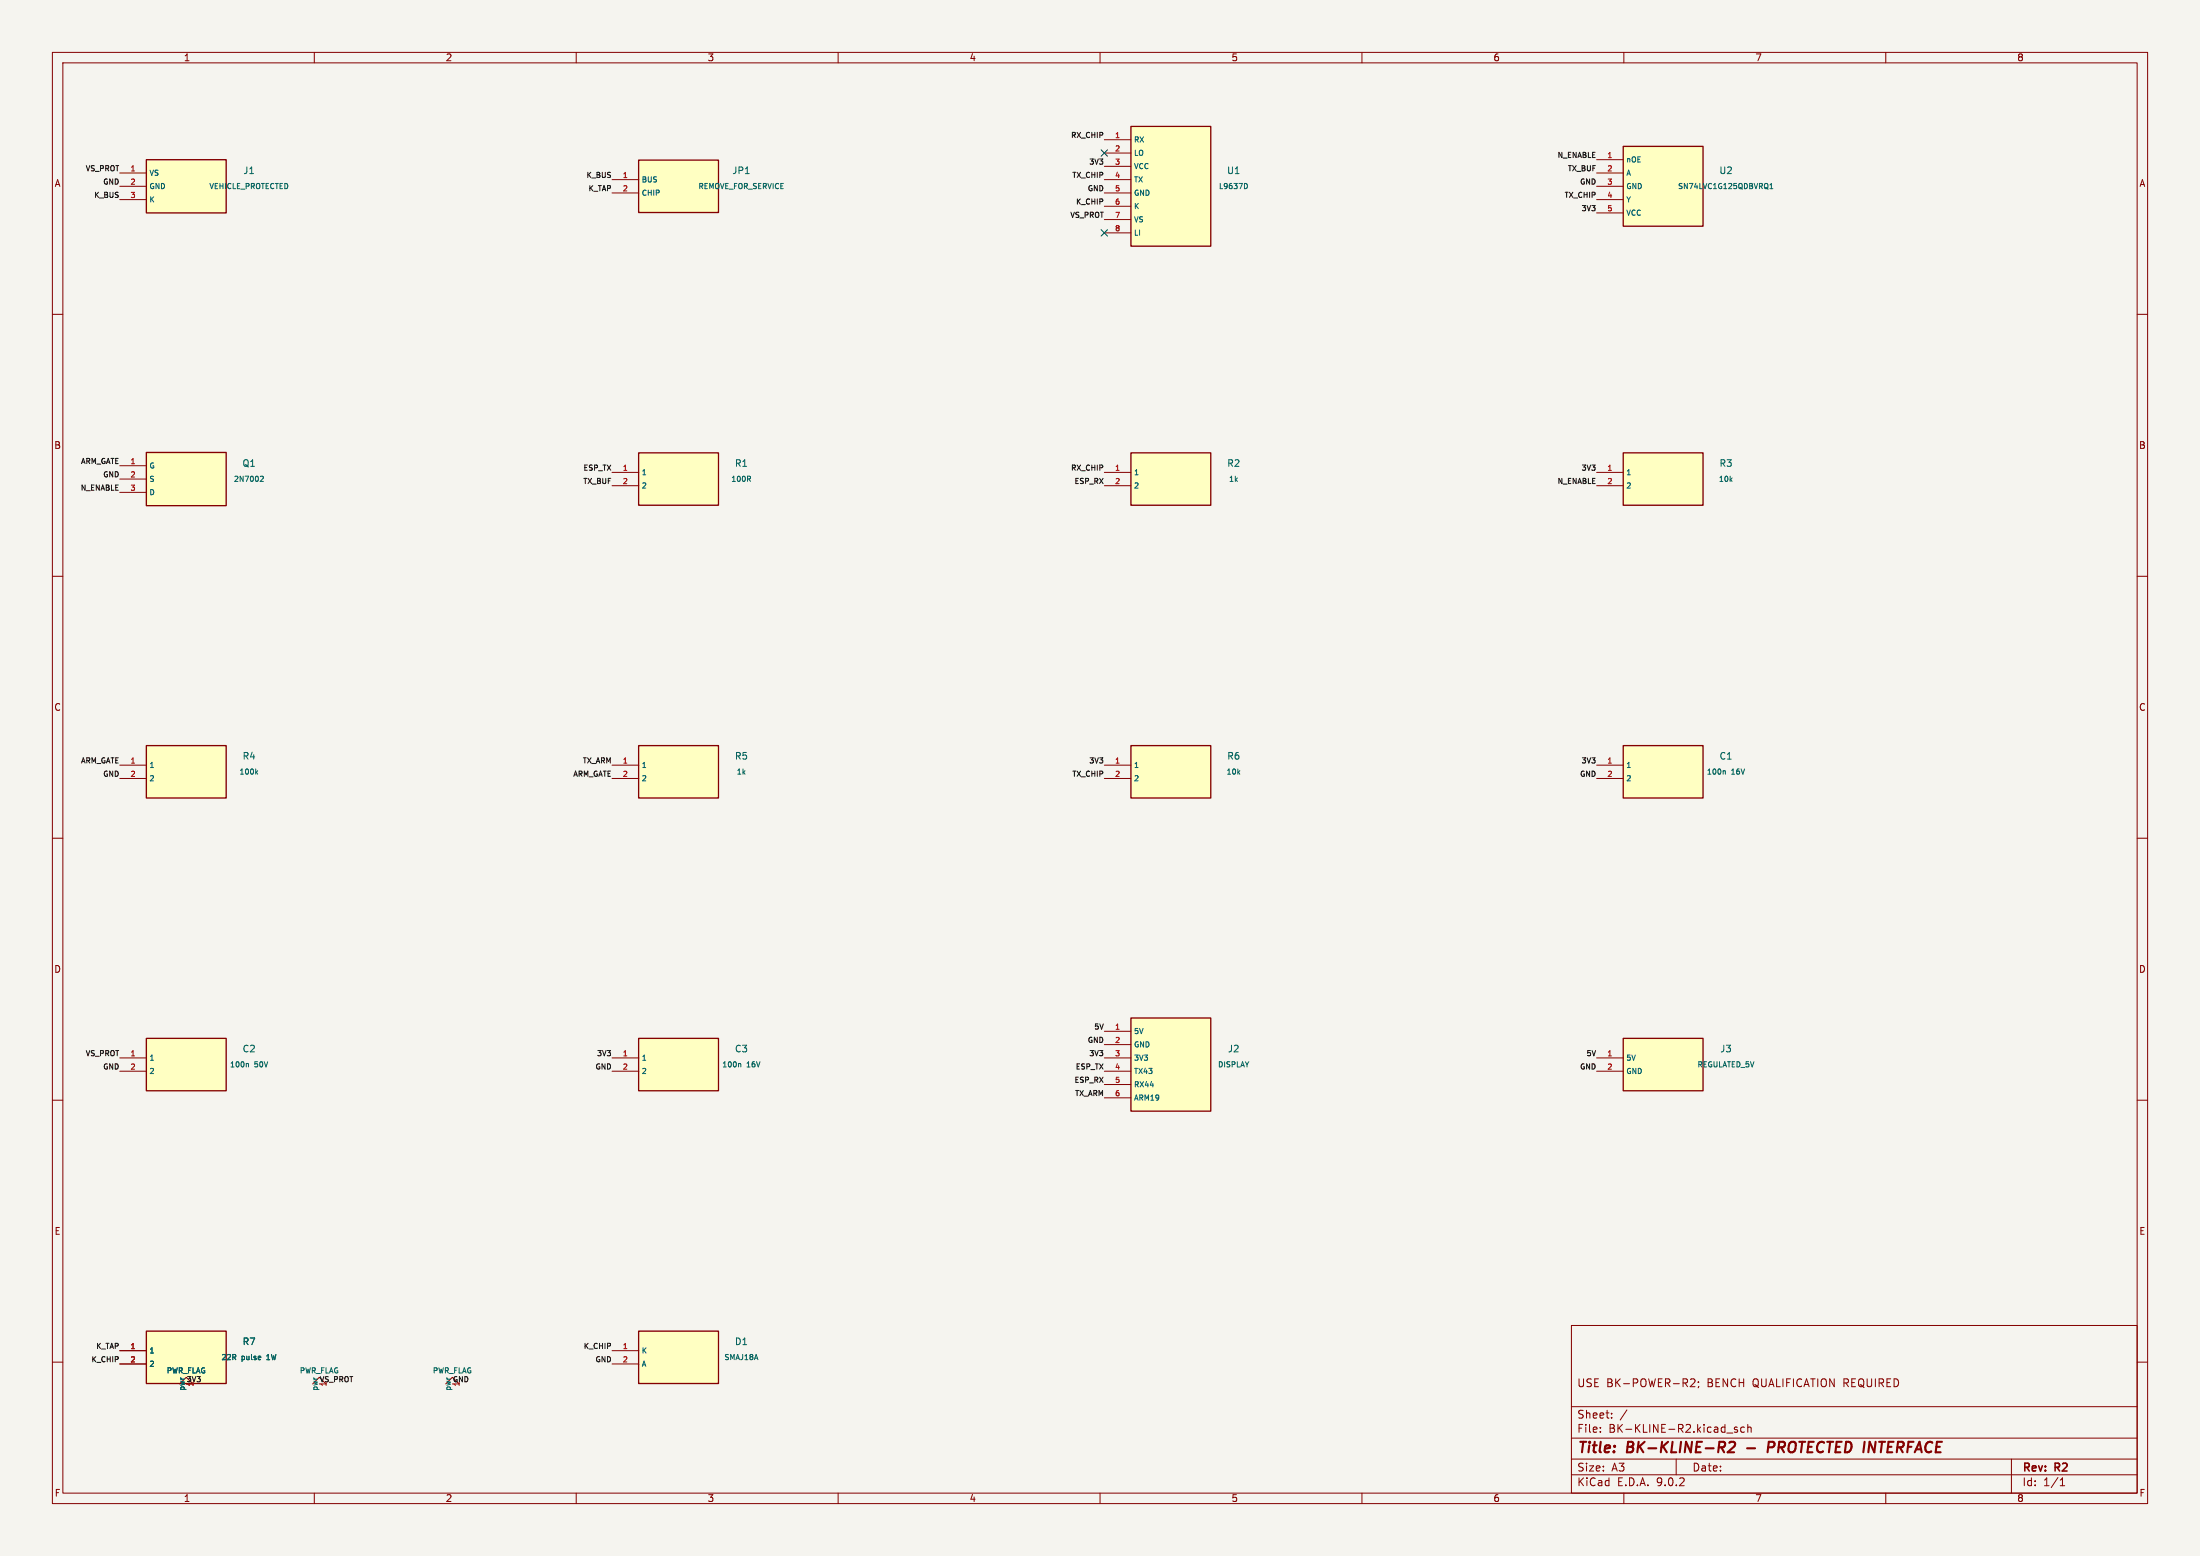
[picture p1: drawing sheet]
<svg xmlns="http://www.w3.org/2000/svg" width="420mm" height="297mm" viewBox="0 0 420 297" stroke-linecap="round" stroke-linejoin="round" font-family="sans-serif">
<path d="M0 0h420v297h-420z" fill="#f5f4ef" stroke="#f5f4ef" stroke-width=".19"/>
<g fill="none" stroke="#840000" stroke-width=".19">
<path d="M10 10h400v277h-400zM12 12h396v273h-396zM60 10v2M110 10v2M160 10v2M210 10v2M260 10v2M310 10v2M360 10v2M10 60h2M408 60h2M10 110h2"/>
<path d="M408 110h2M10 160h2M408 160h2M10 210h2M408 210h2M300 253h108v32h-108zM10 260h2M300 278.5h108M300 274.5h108M300 268.5h108M305.5 273.2v.2M305.5 272.5v.1"/>
<path d="M307.7 270.5v.2M307.7 269.8v.1M310.6 269.1l-1.3 1.9M320 278.5v3M322.7 263.3l.6-.1 .2 .1 .1 .3-.9 1.1h.9M324.2 263.8v.1M324.3 264.6l-.1 .3M329.7 273.5h1.1M331.7 272.5l-.4-.1-.2 .2 .1 .2 .5 .2v.3h-.6M333 272.5l-.4-.1-.3 .3 .1 .6h.6M333.7 272.5l.2-.1 .3 .1 .1 .9M333.7 271.9v1.5"/>
<path d="M384 278.5v6.5M408 260h2M60 285v2M110 285v2M160 285v2M210 285v2M260 285v2M300 281.5h108M310 285v2M360 285v2M393.3 283.6h.9M393.3 282.5l.4-.4v1.5"/>
</g>
<path d="M330.1 275.4l.3-.2h.5l.3 .2v.4l-.1 .3-1.3 1.1h1.2M333.5 276.4h1.5M338.4 275.2h-.7l-.3 2M338.5 276.2l-1 .1" fill="none" stroke="#840000" stroke-width=".4"/>
<path d="M27.9 254.1h15.3v10h-15.3z" fill="#ffffc2"/>
<path d="M27.9 254.1h15.3v10h-15.3z" fill="none" stroke="#840000" stroke-width=".25"/>
<path d="M22.9 257.8h5M22.9 260.3h5" fill="none" stroke="#840000" stroke-width=".19"/>
<path d="M309.9 86.4h15.2v10h-15.2z" fill="#ffffc2"/>
<path d="M309.9 86.4h15.2v10h-15.2z" fill="none" stroke="#840000" stroke-width=".25"/>
<path d="M304.8 90.2h5.1M304.8 92.7h5.1" fill="none" stroke="#840000" stroke-width=".19"/>
<path d="M309.9 142.3h15.2v10h-15.2z" fill="#ffffc2"/>
<path d="M309.9 142.3h15.2v10h-15.2z" fill="none" stroke="#840000" stroke-width=".25"/>
<path d="M304.8 146.1h5.1M304.8 148.6h5.1" fill="none" stroke="#840000" stroke-width=".19"/>
<path d="M329.1 147.1l.3 .2v.5" fill="none" stroke="#006464" stroke-width=".19"/>
<path d="M215.9 194.3h15.2v17.8h-15.2z" fill="#ffffc2"/>
<path d="M215.9 194.3h15.2v17.8h-15.2z" fill="none" stroke="#840000" stroke-width=".25"/>
<path d="M210.8 196.9h5.1M210.8 199.4h5.1M210.8 201.9h5.1M210.8 204.5h5.1M210.8 207h5.1M210.8 209.6h5.1" fill="none" stroke="#840000" stroke-width=".19"/>
<path d="M309.9 198.2h15.2v10h-15.2z" fill="#ffffc2"/>
<path d="M309.9 198.2h15.2v10h-15.2z" fill="none" stroke="#840000" stroke-width=".25"/>
<path d="M304.8 201.9h5.1M304.8 204.5h5.1" fill="none" stroke="#840000" stroke-width=".19"/>
<path d="M121.9 254.1h15.3v10h-15.3z" fill="#ffffc2"/>
<path d="M121.9 254.1h15.3v10h-15.3z" fill="none" stroke="#840000" stroke-width=".25"/>
<path d="M116.8 257.8h5.1M116.8 260.3h5.1" fill="none" stroke="#840000" stroke-width=".19"/>
<path d="M121.9 30.6h15.3v10h-15.3z" fill="#ffffc2"/>
<path d="M121.9 30.6h15.3v10h-15.3z" fill="none" stroke="#840000" stroke-width=".25"/>
<path d="M116.8 34.3h5.1M116.8 36.8h5.1" fill="none" stroke="#840000" stroke-width=".19"/>
<path d="M27.9 30.5h15.3v10.1h-15.3z" fill="#ffffc2"/>
<path d="M27.9 30.5h15.3v10.1h-15.3z" fill="none" stroke="#840000" stroke-width=".25"/>
<path d="M22.9 33h5M22.9 35.6h5M22.9 38.1h5" fill="none" stroke="#840000" stroke-width=".19"/>
<path d="M27.9 86.4h15.3v10.1h-15.3z" fill="#ffffc2"/>
<path d="M27.9 86.4h15.3v10.1h-15.3z" fill="none" stroke="#840000" stroke-width=".25"/>
<path d="M22.9 88.9h5M22.9 91.4h5M22.9 94h5" fill="none" stroke="#840000" stroke-width=".19"/>
<path d="M49.8 90.9h.3l.2 .3-.6 .7h.6" fill="none" stroke="#006464" stroke-width=".19"/>
<path d="M121.9 198.2h15.3v10h-15.3z" fill="#ffffc2"/>
<path d="M121.9 198.2h15.3v10h-15.3z" fill="none" stroke="#840000" stroke-width=".25"/>
<path d="M116.8 201.9h5.1M116.8 204.5h5.1" fill="none" stroke="#840000" stroke-width=".19"/>
<path d="M141.1 203l.3 .1v.6" fill="none" stroke="#006464" stroke-width=".19"/>
<path d="M34.3 264.2l1.3-1.3 1.2 1.3M59.7 264.2l1.3-1.3 1.2 1.3M85.1 264.2l1.3-1.3 1.2 1.3" fill="none" stroke="#840000" stroke-width=".2"/>
<path d="M121.9 86.4h15.3v10h-15.3z" fill="#ffffc2"/>
<path d="M121.9 86.4h15.3v10h-15.3z" fill="none" stroke="#840000" stroke-width=".25"/>
<path d="M116.8 90.2h5.1M116.8 92.7h5.1" fill="none" stroke="#840000" stroke-width=".19"/>
<path d="M142.9 91.4l.4 .5M143.2 91v.3" fill="none" stroke="#006464" stroke-width=".19"/>
<path d="M121.9 142.3h15.3v10h-15.3z" fill="#ffffc2"/>
<path d="M121.9 142.3h15.3v10h-15.3z" fill="none" stroke="#840000" stroke-width=".25"/>
<path d="M116.8 146.1h5.1M116.8 148.6h5.1" fill="none" stroke="#840000" stroke-width=".19"/>
<path d="M27.9 198.2h15.3v10h-15.3z" fill="#ffffc2"/>
<path d="M27.9 198.2h15.3v10h-15.3z" fill="none" stroke="#840000" stroke-width=".25"/>
<path d="M22.9 201.9h5M22.9 204.5h5" fill="none" stroke="#840000" stroke-width=".19"/>
<path d="M47.2 203l.2 .1v.6" fill="none" stroke="#006464" stroke-width=".19"/>
<path d="M27.9 142.3h15.3v10h-15.3z" fill="#ffffc2"/>
<path d="M27.9 142.3h15.3v10h-15.3z" fill="none" stroke="#840000" stroke-width=".25"/>
<path d="M22.9 146.1h5M22.9 148.6h5" fill="none" stroke="#840000" stroke-width=".19"/>
<path d="M48.9 147.4l.3 .4M49.2 147.1l-.4 .4" fill="none" stroke="#006464" stroke-width=".19"/>
<path d="M215.9 142.3h15.2v10h-15.2z" fill="#ffffc2"/>
<path d="M215.9 142.3h15.2v10h-15.2z" fill="none" stroke="#840000" stroke-width=".25"/>
<path d="M210.8 146.1h5.1M210.8 148.6h5.1" fill="none" stroke="#840000" stroke-width=".19"/>
<path d="M309.9 27.9h15.2v15.3h-15.2z" fill="#ffffc2"/>
<path d="M309.9 27.9h15.2v15.3h-15.2z" fill="none" stroke="#840000" stroke-width=".25"/>
<path d="M304.8 30.5h5.1M304.8 33h5.1M304.8 35.6h5.1M304.8 38.1h5.1M304.8 40.6h5.1" fill="none" stroke="#840000" stroke-width=".19"/>
<path d="M337.9 36h.6M337.9 35.3l.3-.3v1" fill="none" stroke="#006464" stroke-width=".19"/>
<path d="M215.9 86.4h15.2v10h-15.2z" fill="#ffffc2"/>
<path d="M215.9 86.4h15.2v10h-15.2z" fill="none" stroke="#840000" stroke-width=".25"/>
<path d="M210.8 90.2h5.1M210.8 92.7h5.1" fill="none" stroke="#840000" stroke-width=".19"/>
<path d="M215.9 24.1h15.2v22.9h-15.2z" fill="#ffffc2"/>
<path d="M215.9 24.1h15.2v22.9h-15.2z" fill="none" stroke="#840000" stroke-width=".25"/>
<path d="M210.8 26.7h5.1M210.8 29.2h5.1M210.8 31.8h5.1M210.8 34.3h5.1M210.8 36.8h5.1M210.8 39.4h5.1M210.8 41.9h5.1M210.8 44.5h5.1M22.9 257.8h5M22.9 260.3h5" fill="none" stroke="#840000" stroke-width=".19"/>
<path d="M237.8 35a.54 .54 0 0 1 .3 .5 .54 .54 0 0 1-.3 .5" fill="none" stroke="#006464" stroke-width=".19"/>
<path d="M210.2 28.6l1.2 1.2M211.4 28.6l-1.2 1.2M210.2 43.8l1.2 1.3M211.4 43.8l-1.2 1.3" fill="none" stroke="#000084" stroke-width=".19"/>
<g font-size="2.8" fill="#840000">
<text x="301" y="277.9">Title:</text>
<text x="310.6" y="277.9">BK-KLINE-R2</text>
<text x="339.1" y="277.9">PROTECTED INTERFACE</text>
</g>
<g font-size="2.1" fill="#840000">
<text x="301" y="265">USE BK-POWER-R2;</text>
<text x="325.9" y="265">BENCH</text>
<text x="334.7" y="265">QUALIFICATION REQUIRED</text>
<text x="301" y="273.7">File:</text>
<text x="301" y="271">Sheet:</text>
<text x="307.1" y="273.7">BK-KLINE-R2.kicad_sch</text>
<text x="301" y="281.1">Size:</text>
<text x="307.6" y="281.1">A3</text>
<text x="323" y="281.1">Date:</text>
<text x="386" y="281.3">Rev:</text>
<text x="392.4" y="281.3">R2</text>
<text x="301" y="283.9">KiCad</text>
<text x="308.7" y="283.9">E.D.A.</text>
<text x="316.3" y="283.9">9.0.2</text>
<text x="386" y="283.9">Id:</text>
<text x="390.1" y="283.9">1/1</text>
</g>
<g font-size="1.8" fill="#840000">
<text x="35" y="11.9">1</text>
<text x="85" y="11.9">2</text>
<text x="135" y="11.9">3</text>
<text x="185" y="11.9">4</text>
<text x="235" y="11.9">5</text>
<text x="285" y="11.9">6</text>
<text x="335" y="11.9">7</text>
<text x="385" y="11.9">8</text>
<text x="10.3" y="35.9">A</text>
<text x="408.3" y="35.9">A</text>
<text x="10.3" y="85.9">B</text>
<text x="408.2" y="85.9">B</text>
<text x="10.3" y="135.9">C</text>
<text x="408.2" y="135.9">C</text>
<text x="10.3" y="185.9">D</text>
<text x="408.2" y="185.9">D</text>
<text x="10.3" y="235.9">E</text>
<text x="408.3" y="235.9">E</text>
<text x="10.3" y="285.9">F</text>
<text x="35" y="286.9">1</text>
<text x="85" y="286.9">2</text>
<text x="135" y="286.9">3</text>
<text x="185" y="286.9">4</text>
<text x="235" y="286.9">5</text>
<text x="285" y="286.9">6</text>
<text x="335" y="286.9">7</text>
<text x="385" y="286.9">8</text>
<text x="408.3" y="285.9">F</text>
</g>
<g font-size="1.8" fill="#006464">
<text x="46.4" y="33.4">J1</text>
<text x="139.7" y="33.4">JP1</text>
<text x="234.1" y="33.4">U1</text>
<text x="328.1" y="33.4">U2</text>
<text x="46.2" y="89.3">Q1</text>
<text x="140.2" y="89.3">R1</text>
<text x="234.2" y="89.3">R2</text>
<text x="328.2" y="89.3">R3</text>
<text x="46.2" y="145.2">R4</text>
<text x="140.2" y="145.2">R5</text>
<text x="234.2" y="145.2">R6</text>
<text x="328.2" y="145.2">C1</text>
<text x="46.2" y="201.1">C2</text>
<text x="140.2" y="201.1">C3</text>
<text x="234.3" y="201.1">J2</text>
<text x="328.3" y="201.1">J3</text>
<text x="46.2" y="256.9">R7</text>
<text x="140.2" y="256.9">D1</text>
</g>
<g font-size="1.4" fill="#0f0f0f">
<text x="204.3" y="26.4">RX_CHIP</text>
<text x="16.2" y="32.7">VS_PROT</text>
<text x="19.6" y="35.3">GND</text>
<text x="111.8" y="34">K_BUS</text>
<text x="204.6" y="34">TX_CHIP</text>
<text x="207.8" y="31.5">3V3</text>
<text x="297.2" y="30.2">N_ENABLE</text>
<text x="299.2" y="32.7">TX_BUF</text>
<text x="301.5" y="35.3">GND</text>
<text x="17.8" y="37.8">K_BUS</text>
<text x="112.2" y="36.6">K_TAP</text>
<text x="204.2" y="41.6">VS_PROT</text>
<text x="205.3" y="39.1">K_CHIP</text>
<text x="207.5" y="36.6">GND</text>
<text x="298.5" y="37.8">TX_CHIP</text>
<text x="301.8" y="40.4">3V3</text>
<text x="15.3" y="88.6">ARM_GATE</text>
<text x="111.2" y="89.9">ESP_TX</text>
<text x="204.3" y="89.9">RX_CHIP</text>
<text x="301.8" y="89.9">3V3</text>
<text x="15.3" y="93.7">N_ENABLE</text>
<text x="19.6" y="91.2">GND</text>
<text x="111.2" y="92.4">TX_BUF</text>
<text x="205" y="92.4">ESP_RX</text>
<text x="297.2" y="92.4">N_ENABLE</text>
<text x="15.3" y="145.8">ARM_GATE</text>
<text x="19.6" y="148.3">GND</text>
<text x="109.3" y="148.3">ARM_GATE</text>
<text x="111.1" y="145.8">TX_ARM</text>
<text x="204.6" y="148.3">TX_CHIP</text>
<text x="207.8" y="145.8">3V3</text>
<text x="301.5" y="148.3">GND</text>
<text x="301.8" y="145.8">3V3</text>
<text x="208.8" y="196.6">5V</text>
<text x="16.2" y="201.7">VS_PROT</text>
<text x="113.8" y="201.7">3V3</text>
<text x="207.5" y="199.1">GND</text>
<text x="207.8" y="201.7">3V3</text>
<text x="302.7" y="201.7">5V</text>
<text x="19.6" y="204.2">GND</text>
<text x="113.5" y="204.2">GND</text>
<text x="205" y="206.7">ESP_RX</text>
<text x="205.1" y="209.3">TX_ARM</text>
<text x="205.2" y="204.2">ESP_TX</text>
<text x="301.5" y="204.2">GND</text>
<text x="18.2" y="257.5">K_TAP</text>
<text x="111.3" y="257.5">K_CHIP</text>
<text x="17.3" y="260.1">K_CHIP</text>
<text x="35.6" y="263.9">3V3</text>
<text x="61" y="263.9">VS_PROT</text>
<text x="86.4" y="263.9">GND</text>
<text x="113.5" y="260.1">GND</text>
<text x="86.1" y="265.6" transform="rotate(-90 86.1 265.6)">pwr</text>
</g>
<g font-size="1.4" fill="#a90000">
<text x="212.8" y="26.4">1</text>
<text x="212.8" y="29">2</text>
<text x="24.8" y="32.8">1</text>
<text x="24.8" y="35.3">2</text>
<text x="118.8" y="34">1</text>
<text x="212.8" y="31.5">3</text>
<text x="212.8" y="34">4</text>
<text x="306.7" y="30.2">1</text>
<text x="306.7" y="32.8">2</text>
<text x="306.7" y="35.3">3</text>
<text x="24.8" y="37.8">3</text>
<text x="118.8" y="36.6">2</text>
<text x="212.8" y="36.6">5</text>
<text x="212.8" y="39.1">6</text>
<text x="212.8" y="41.7">7</text>
<text x="306.7" y="37.8">4</text>
<text x="306.7" y="40.4">5</text>
<text x="212.8" y="44.2">8</text>
<text x="24.8" y="88.6">1</text>
<text x="118.8" y="89.9">1</text>
<text x="212.8" y="89.9">1</text>
<text x="306.7" y="89.9">1</text>
<text x="24.8" y="91.2">2</text>
<text x="24.8" y="93.7">3</text>
<text x="118.8" y="92.5">2</text>
<text x="212.8" y="92.5">2</text>
<text x="306.7" y="92.5">2</text>
<text x="24.8" y="145.8">1</text>
<text x="24.8" y="148.3">2</text>
<text x="118.8" y="145.8">1</text>
<text x="118.8" y="148.3">2</text>
<text x="212.8" y="145.8">1</text>
<text x="212.8" y="148.3">2</text>
<text x="306.7" y="145.8">1</text>
<text x="306.7" y="148.3">2</text>
<text x="212.8" y="196.6">1</text>
<text x="24.8" y="201.7">1</text>
<text x="118.8" y="201.7">1</text>
<text x="212.8" y="199.1">2</text>
<text x="212.8" y="201.7">3</text>
<text x="306.7" y="201.7">1</text>
<text x="24.8" y="204.2">2</text>
<text x="118.8" y="204.2">2</text>
<text x="212.8" y="204.2">4</text>
<text x="212.8" y="206.8">5</text>
<text x="212.8" y="209.3">6</text>
<text x="306.7" y="204.2">2</text>
<text x="24.8" y="257.6">1</text>
<text x="118.8" y="257.6">1</text>
<text x="24.8" y="260.1">2</text>
<text x="118.8" y="260.1">2</text>
<text x="37.3" y="264.8" transform="rotate(-90 37.3 264.8)">1</text>
<text x="62.7" y="264.8" transform="rotate(-90 62.7 264.8)">1</text>
<text x="88.1" y="264.8" transform="rotate(-90 88.1 264.8)">1</text>
</g>
<g font-size="1.4" fill="#006464">
<text x="216.4" y="27.4">RX</text>
<text x="216.4" y="29.9">LO</text>
<text x="28.4" y="33.7">VS</text>
<text x="122.4" y="35">BUS</text>
<text x="216.4" y="32.5">VCC</text>
<text x="216.4" y="35">TX</text>
<text x="310.4" y="31.2">nOE</text>
<text x="310.4" y="33.7">A</text>
<text x="28.4" y="36.3">GND</text>
<text x="28.4" y="38.8">K</text>
<text x="39.9" y="36.3">VEHICLE_PROTECTED</text>
<text x="122.4" y="37.6">CHIP</text>
<text x="133.2" y="36.3">REMOVE_FOR_SERVICE</text>
<text x="216.4" y="37.6">GND</text>
<text x="216.4" y="40.1">K</text>
<text x="232.6" y="36.3">L9637D</text>
<text x="310.4" y="36.3">GND</text>
<text x="310.4" y="38.8">Y</text>
<text x="310.4" y="41.4">VCC</text>
<text x="320.2" y="36.3">SN74LVC1G125QDBVRQ1</text>
<text x="216.4" y="42.6">VS</text>
<text x="216.4" y="45.2">LI</text>
<text x="28.4" y="89.6">G</text>
<text x="28.4" y="92.2">S</text>
<text x="28.4" y="94.7">D</text>
<text x="44.5" y="92.2">2N7002</text>
<text x="122.4" y="90.9">1</text>
<text x="122.4" y="93.4">2</text>
<text x="139.5" y="92.2">100R</text>
<text x="216.4" y="90.9">1</text>
<text x="216.4" y="93.4">2</text>
<text x="234.5" y="92.2">1k</text>
<text x="310.4" y="90.9">1</text>
<text x="310.4" y="93.4">2</text>
<text x="328" y="92.2">10k</text>
<text x="28.4" y="146.8">1</text>
<text x="28.4" y="149.3">2</text>
<text x="45.6" y="148">100k</text>
<text x="122.4" y="146.8">1</text>
<text x="122.4" y="149.3">2</text>
<text x="140.5" y="148">1k</text>
<text x="216.4" y="146.8">1</text>
<text x="216.4" y="149.3">2</text>
<text x="234" y="148">10k</text>
<text x="310.4" y="146.8">1</text>
<text x="310.4" y="149.3">2</text>
<text x="325.7" y="148">100n</text>
<text x="330.5" y="148">16V</text>
<text x="216.4" y="197.6">5V</text>
<text x="28.4" y="202.7">1</text>
<text x="43.8" y="203.9">100n</text>
<text x="48.6" y="203.9">50V</text>
<text x="122.4" y="202.7">1</text>
<text x="137.8" y="203.9">100n</text>
<text x="142.5" y="203.9">16V</text>
<text x="216.4" y="200.1">GND</text>
<text x="216.4" y="202.7">3V3</text>
<text x="232.4" y="203.9">DISPLAY</text>
<text x="310.4" y="202.7">5V</text>
<text x="323.9" y="203.9">REGULATED_5V</text>
<text x="28.4" y="205.2">2</text>
<text x="122.4" y="205.2">2</text>
<text x="216.4" y="205.2">TX43</text>
<text x="216.4" y="207.7">RX44</text>
<text x="310.4" y="205.2">GND</text>
<text x="216.4" y="210.3">ARM19</text>
<text x="28.4" y="258.5">1</text>
<text x="28.4" y="261.1">2</text>
<text x="31.7" y="262.3">PWR_FLAG</text>
<text x="42.2" y="259.8">22R</text>
<text x="46.1" y="259.8">pulse</text>
<text x="51.1" y="259.8">1W</text>
<text x="57.1" y="262.3">PWR_FLAG</text>
<text x="82.5" y="262.3">PWR_FLAG</text>
<text x="122.4" y="258.5">K</text>
<text x="122.4" y="261.1">A</text>
<text x="138.2" y="259.8">SMAJ18A</text>
<text x="35.3" y="265.6" transform="rotate(-90 35.3 265.6)">pwr</text>
<text x="60.7" y="265.6" transform="rotate(-90 60.7 265.6)">pwr</text>
</g>
</svg>
